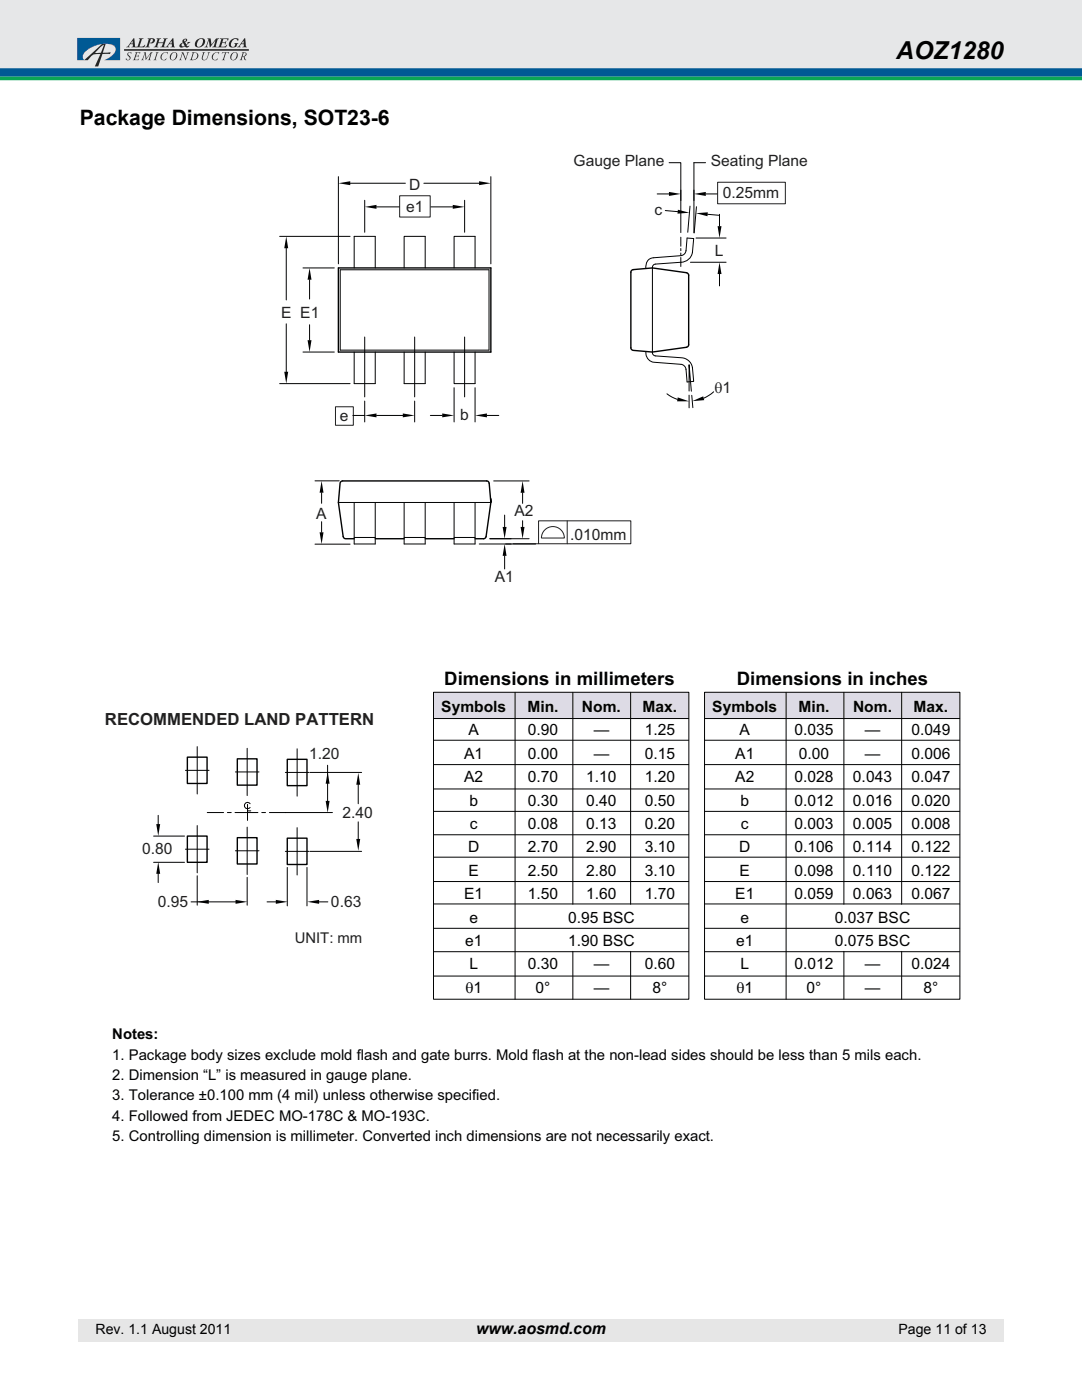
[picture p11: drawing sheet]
<svg xmlns="http://www.w3.org/2000/svg" width="216mm" height="279mm" viewBox="0 0 216 279" stroke-linecap="round" stroke-linejoin="round" font-family="sans-serif">
<path d="M0 14.4h215.9" fill="none" stroke="#005994" stroke-width="1.8" stroke-linecap="butt"/>
<path d="M-.1 -.1h216v13.7h-216z" fill="#e6e7e8"/>
<g fill="#252425">
<path d="M27.7 7.6h.9l-.3 .3-.5 1.4h.7l.5-.4-.2 .6-1.7-.1a.6 .6 0 0 0 .5-.6l.3-1z"/>
<path d="M29.5 7.6h.9l.4 .2 .1 .2a.72 .72 0 0 1-1 .6l.1-.1a.46 .46 0 0 0 .5-.5l-.1-.2h-.3l-.5 1.5h.3v.1l-.9 .1 .1-.2a1.91 1.91 0 0 0 .6-1.5l-.3-.1z"/>
<path d="M31.3 7.7h.9l-.4 .1-.1 .7 .9-.1 .2-.6-.2-.1h.9l-.4 .2-.4 1.4 .2 .1h-.9l.3-.1 .2-.7h-.1h-.8l-.2 .7 .2 .1h-.9l.3-.1 .3-.9 .1-.6z"/>
<path d="M41.4 7.7h.6l.2 1.2 .8-1.1a.48 .48 0 0 1 .7-.1l-.3 .2-.4 1.4 .2 .2-.9-.1 .4-.2 .3-1.2-1.1 1.5h-.1l-.1-1.5-.4 1.2 .2 .3h-.7l.4-.4 .3-1 .1-.3z"/>
<path d="M43.9 7.7h1.7l-.1 .4-.2-.3h-.7l-.3 .7h.5l.4-.3-.2 .7h-.1l-.1-.3h-.5l-.2 .6a.98 .98 0 0 0 1.2-.3l-.2 .6h-1.7l.4-.3 .4-1.3-.3-.1z"/>
<path d="M46.1 8a1.27 1.27 0 0 1 1.5-.2l-.1 .4-.2-.3a.82 .82 0 0 0-.9 .1 .82 .82 0 0 0-.3 .8v.2a.43 .43 0 0 0 .3 .4 .43 .43 0 0 0 .4-.2l.2-.4-.2-.2h.8l-.2 .2a.77 .77 0 0 1-1.2 .7l-.4-.2a1 1 0 0 1 .3-1.3z"/>
<path d="M25.6 10.5h.7l-.2 .3v-.3h-.2l-.3 .2 .1 .3 .3 .4v.3l-.5 .3-.4-.1 .1-.3 .1 .3 .3 .1 .2-.1 .1-.3a.77 .77 0 0 1-.3-1.1z"/>
<path d="M27 10.4h1l-.1 .4-.1-.3h-.5l-.1 .6 .5-.1-.1 .4-.1-.2h-.4l-.1 .4-.1 .2 .2 .1h.4l.2-.2-.1 .3h-1.1l.3-.2 .3-1.2z"/>
<path d="M28.7 10.4h.4l.1 1.2 .9-1.2h.4l-.2 .2-.3 1-.1 .3 .2 .1h-.6l.2-.1 .4-1.2-1 1.3-.2-1.3-.4 1.2 .2 .1h-.5l.2-.2 .4-1.1z"/>
<path d="M31.1 10.4l.6 .1-.2 .1-.4 1.1-.1 .2 .2 .1h-.6l.3-.2 .3-1.2z"/>
<path d="M32.4 10.7l.4-.3h.6l.1 .1-.1 .3v-.1a.76 .76 0 0 0-1.1 .2 .76 .76 0 0 0 .3 1.1l.6-.3-.2 .3h-.5l-.4-.2v-.8z"/>
<path d="M36.2 10.4h.4l.5 1.3 .3-1.1-.2-.1h.6l-.3 .1-.4 1.4-.7-1.4-.3 1.3 .2 .1h-.6l.3-.2 .3-1v-.3z"/>
<path d="M40.4 10.4l.6 .1-.3 .1-.2 .7a.45 .45 0 0 0 .3 .7 .45 .45 0 0 0 .5-.5l.3-.9-.2-.1 .5-.1-.2 .3a1.18 1.18 0 0 1-1.2 1.3l-.2-.2v-.3l.2-.9z"/>
<path d="M42.5 10.8a1.12 1.12 0 0 1 1.3-.3l-.2 .3-.1-.3-.5 .1a.9 .9 0 0 0-.3 1.3 .58 .58 0 0 0 .7-.3h.1a.63 .63 0 0 1-.9 .4 .63 .63 0 0 1-.3-.8z"/>
<path d="M44.4 10.4h1.3l-.1 .4-.1-.3h-.4l-.4 1.4 .2 .1h-.6l.2-.2 .4-1.2-.4-.1-.2 .2z"/>
<path d="M26.7 7.6h.1l.1 1.4 .2 .5-.9-.1 .3-.1v-.5h-.5l-.3 .5h.2v.1l-.7 .1 .3-.3zM26.4 8.1l-.3 .6h.4z"/>
<path d="M34.4 7.6h.2l.1 1.6 .2 .3-.9-.1 .3-.1v-.5h-.5l-.3 .5 .2 .1-.7 .1 .3-.3zM34.2 8.1l-.3 .6h.4z"/>
<path d="M36.4 8l.5-.3 .4 .1a.43 .43 0 0 1-.4 .6l.3 .5 .3-.3-.1-.2h.6l-.8 .6 .3 .2h.3a.5 .5 0 0 1-.9 .1l-.6 .2-.5-.2a.82 .82 0 0 1 .7-.8zM36.4 8.6l-.2 .3v.2l.2 .2 .4-.1-.3-.6zM36.8 8l.1 .3 .2-.4z"/>
<path d="M39.4 7.9a1.05 1.05 0 0 1 1.5 .1 1.25 1.25 0 0 1-.5 1.2 1.25 1.25 0 0 1-1.4 .1l-.1-.8zM39.8 7.9a1.07 1.07 0 0 0-.3 1.4 .96 .96 0 0 0 .9-.5 .96 .96 0 0 0-.1-1z"/>
<path d="M48.8 7.6h.1l.1 1a.6 .6 0 0 0 .3 .8h-1l.4-.1-.1-.5h-.5l-.3 .5 .2 .1-.7 .1 .4-.3zM48.6 8.1l-.4 .6h.4z"/>
<path d="M34.3 10.6a.7 .7 0 0 1 1 .1 .7 .7 0 0 1-.2 1 .71 .71 0 0 1-1.1 .1 .71 .71 0 0 1 .2-1.1zM34.5 10.6l-.2 .2a.89 .89 0 0 0 0 1.1 .86 .86 0 0 0 .8-.4 .86 .86 0 0 0-.1-1z"/>
<path d="M38.3 10.5a1.07 1.07 0 0 1 1.3 .4 1.24 1.24 0 0 1-1.7 1.1l.2-.1 .3-1.2zM38.7 10.5l-.4 1.3a.71 .71 0 0 0 1-.3 .71 .71 0 0 0-.5-1z"/>
<path d="M46.3 10.6a.73 .73 0 0 1 1.1 .2 .73 .73 0 0 1-.4 1.1 .73 .73 0 0 1-1-.3 .73 .73 0 0 1 .3-1zM46.5 10.6l-.1 .2a.88 .88 0 0 0 0 1.1 .86 .86 0 0 0 .8-.4 .86 .86 0 0 0-.1-1z"/>
<path d="M48.3 10.5l.6-.1 .3 .2-.1 .5-.3 .2 .3 .7-.3-.1-.3-.6-.3 .5 .2 .2h-.6l.2-.2 .4-1.2zM48.6 10.5l-.2 .7a.42 .42 0 0 0 .5-.1 .42 .42 0 0 0 .1-.5z"/>
<path d="M20 9.5l.8-.6-.7 1.6h-1.1zM16.8 12h.7l.2-.2a1.97 1.97 0 0 1 2.3-1l-1.1 2.5h.7l.8-2.5h1.5l.2-.4-1.6 .1 .6-1.8-.8 .1z"/>
</g>
<path d="M24.8 10h24.8" fill="none" stroke="#252425" stroke-width=".32"/>
<path d="M15.4 7.6h8.6v4.4h-3.2l.3-.1a2.55 2.55 0 0 0 1.9-2.4 2.19 2.19 0 0 0-2.5-.7l-.8 .1a5.6 5.6 0 0 0-3 1.9 1.02 1.02 0 0 0 .1 1.2h-1.4z" fill="#1e508f"/>
<path d="M0 15.7h215.9" fill="none" stroke="#0aa555" stroke-width=".71" stroke-linecap="butt"/>
<path d="M15.6 263.2h184.6v4.5h-184.6z" fill="#e6e6e6"/>
<path d="M20.9 30.5h170.7v198.2h-170.7z" fill="#fff"/>
<path d="M79.7 39.1h6.1v4.2h-6.1zM66.9 81.2h3.6v3.7h-3.6zM102.4 108.5h5.1M107.5 103.9h18.4v4.6h-18.4zM108.7 105.8a2.29 2.29 0 0 1 2.5-.5 2.29 2.29 0 0 1 1.4 2.1h-4.6l.1-.6zM113.2 103.9v4.6" fill="none" stroke="#231f20" stroke-width=".2"/>
<g fill="#010202">
<path d="M138.5 38.7l2.3-.4v.8z"/>
<path d="M133.5 38.3l2.3 .4-2.3 .4z"/>
</g>
<g fill="none" stroke="#010202" stroke-width=".2">
<path d="M131.1 38.7h2.4M133.5 32.5h2.3v13.9M135.8 37.9v2.1M138.5 32.5v14M140.8 38.7h2.4M135.8 47.3v1.8M135.8 49.6v.4M135.8 50.5v.4M135.8 51.4v1.8M136.9 50a1.13 1.13 0 0 1-1 1l-5.5 .4a1.74 1.74 0 0 0-1.5 2.2M136.9 50.1l.2-2.6 1.3 .1-.2 2.8M138.2 50.4a2.35 2.35 0 0 1-2.3 1.9l-5.1 .4a.64 .64 0 0 0-.6 .6"/>
<path d="M128.9 70.1a1.92 1.92 0 0 0 1.5 2.2l5.5 .4a1.13 1.13 0 0 1 1 1M130.2 70.3a.67 .67 0 0 0 .6 .7l5.1 .4a2.35 2.35 0 0 1 2.3 2M138.2 73.3l.2 2.8-1.3 .1-.2-2.5M70.4 82.9h2.4M72.8 80v4.2M75.1 82.9h5.3M82.7 80v4.2M100.9 108.6h6M37 153.7h4.7M39.4 149v9.5M47 154.1h4.7M49.3 149.3v9.5"/>
<path d="M56.9 154.2h4.8M59.3 149.4v9.5M61.8 154.2h10.4M30.6 172.1h6.2M30.6 166.9h6.2M37 169.5h4.7M39.4 164.8v9.4M39.4 174.8v5.9M47 169.8h4.7M49.3 165.1v9.4M49.3 175.1v5.6M56.9 169.9h4.8"/>
<path d="M57.3 173.1v7.7M59.3 165.2v9.4M61.3 173.1v7.7M61.8 169.9h10.4"/>
</g>
<path d="M37.4 151.1h3.9v5.3h-3.9zM47.4 151.4h3.9v5.3h-3.9zM57.3 151.5h4v5.3h-4zM37.4 166.9h3.9v5.2h-3.9zM47.4 167.2h3.9v5.2h-3.9zM57.3 167.3h4v5.2h-4z" fill="none" stroke="#010202" stroke-width=".28"/>
<g fill="#010202">
<path d="M80.4 82.5l2.3 .4-2.3 .4z"/>
<path d="M72.8 82.9l2.3-.4v.8z"/>
</g>
<path d="M137.8 52.3h7.1M138.9 47.5h6M143.6 42.8v2.3M143.6 54.7v2.4M72.8 67.3v11.9M82.7 67.3v11.9M92.7 67.3v11.9" fill="none" stroke="#010202" stroke-width=".2"/>
<path d="M137 54.4l.4 .3v.2" fill="none" stroke="#010202" stroke-width=".28"/>
<g fill="#010202">
<path d="M143.6 52.3l.4 2.4h-.8z"/>
<path d="M143.2 45.1h.8l-.4 2.4z"/>
</g>
<path d="M137.4 68.8l-.1 .3-.3 .2" fill="none" stroke="#010202" stroke-width=".28"/>
<path d="M133.1 78.6l1 .6 1.1 .5M137.5 78.9v2.5M137.5 78v-5.2l.4 5.3M138 78.9l.2 2.5M142.4 78.2l-2 1.3" fill="none" stroke="#010202" stroke-width=".2"/>
<g fill="#010202">
<path d="M135.2 79.3l2.3 .8h-2.4z"/>
<path d="M138.1 80.1l2.2-1 .2 .8z"/>
</g>
<path d="M137.4 54.9v13.9" fill="none" stroke="#010202" stroke-width=".28"/>
<path d="M132.7 42l2.5 .2M137.7 41.1l-.5 5.3M139 41.3l-.5 5.2M141.2 42.8l2.4 .2" fill="none" stroke="#010202" stroke-width=".2"/>
<g fill="#010202">
<path d="M138.9 42.6l2.3-.2v.8z"/>
<path d="M135.3 41.9l2.3 .6-2.4 .1z"/>
</g>
<path d="M67.5 53.5v16.8M97.9 53.5v16.8M130.2 53.5l-3.8 .3-.5 .4v15.2l.1 .3 .4 .2 3.8 .4" fill="none" stroke="#010202" stroke-width=".28"/>
<g fill="none" stroke="#010202" stroke-width=".2">
<path d="M60.5 53.5h6.2M61.8 55.8v3.9M70.7 47.2v6.3M74.9 47.2v6.3M84.8 53.5v-6.3h-4.2v6.3M90.6 53.5v-6.3h4.2v6.3M97.6 53.8v16.1M130.2 53.3v17M60.5 70.3h6.2M61.8 64.8v3.1M70.7 70.3v6.3M74.9 70.3v6.3"/>
<path d="M80.6 70.3v6.3h4.2v-6.3M94.8 70.3v6.3h-4.2v-6.3"/>
</g>
<g fill="#010202">
<path d="M61.8 53.5l.4 2.3h-.8z"/>
<path d="M61.4 67.9h.8l-.4 2.4z"/>
</g>
<path d="M55.8 47.2h14.1M57.1 49.5v10.4M55.8 76.6h14.1M57.1 64.6v9.6" fill="none" stroke="#010202" stroke-width=".2"/>
<g fill="#010202">
<path d="M57.1 47.2l.4 2.3h-.8z"/>
<path d="M56.7 74.2h.8l-.4 2.4z"/>
</g>
<path d="M67.5 35.3v17.4M69.9 36.6h11M84.6 36.6h11M97.9 35.3v17.4M67.9 53.8v16.1M70.7 76.6h4.2" fill="none" stroke="#010202" stroke-width=".2"/>
<path d="M67.5 53.5h30.4M67.5 70.3h30.4" fill="none" stroke="#010202" stroke-width=".28"/>
<g fill="#010202">
<path d="M95.6 36.2l2.3 .4-2.3 .4z"/>
<path d="M67.5 36.6l2.4-.4v.8z"/>
</g>
<path d="M72.8 40v6.4M92.7 40v6.4M70.7 47.2h4.2M75.1 41.3h4.6M86 41.3h4.3" fill="none" stroke="#010202" stroke-width=".2"/>
<g fill="#010202">
<path d="M90.3 40.9l2.4 .4-2.4 .4z"/>
<path d="M72.8 41.3l2.3-.4v.8z"/>
</g>
<path d="M67.9 53.8h29.7M67.9 69.9h29.7M74.9 100.3v8.3M80.6 100.3v8.3h4.2v-8.3M80.6 107.3h4.2M90.6 100.3v8.3h4.2v-8.3M90.6 107.3h4.2M95.6 108.6h6.4M97.7 107.5h4.3M100.7 102.8v2.4M100.7 110.9v2.6" fill="none" stroke="#010202" stroke-width=".2"/>
<path d="M97.1 96l.3 .1 .2 .4 .3 3.8v-.8M74.9 107.5h5.7M84.8 107.5h5.8M97.9 100.3l-.9 6.9-.4 .3h-1.8" fill="none" stroke="#010202" stroke-width=".28"/>
<g fill="#010202">
<path d="M100.3 105.2h.8l-.4 2.3z"/>
<path d="M100.7 108.6l.4 2.3h-.8z"/>
</g>
<path d="M98.5 96h7.1M104.3 98.3v2.2M97.7 107.5h7.9M104.3 103.9v1.3" fill="none" stroke="#010202" stroke-width=".2"/>
<g fill="#010202">
<path d="M103.9 105.2h.8l-.4 2.3z"/>
<path d="M104.3 96l.4 2.3h-.8z"/>
</g>
<path d="M68.4 96l-.3 .1-.2 .4-.4 3.8 1 6.8 .3 .4h1.9" fill="none" stroke="#010202" stroke-width=".28"/>
<path d="M62.9 96h4.8M64.2 98.3v2.1M62.9 108.6h7M64.2 104.1v2.1M70.7 100.3v8.3" fill="none" stroke="#010202" stroke-width=".2"/>
<g fill="#010202">
<path d="M63.8 106.2h.8l-.4 2.4z"/>
<path d="M64.2 96l.4 2.3h-.8z"/>
</g>
<path d="M68.4 96h28.7" fill="none" stroke="#010202" stroke-width=".28"/>
<path d="M90.6 77.4v6.8M94.8 77.4v6.8M85.9 82.9h2.3M97.2 82.9h2.3M67.5 100.3h30.4M70.7 108.6h4.2" fill="none" stroke="#010202" stroke-width=".2"/>
<g fill="#010202">
<path d="M94.8 82.9l2.4-.4v.8z"/>
<path d="M88.2 82.5l2.4 .4-2.4 .4z"/>
</g>
<path d="M70.7 107.3h4.2M31.6 162.7v2.5" fill="none" stroke="#010202" stroke-width=".2"/>
<path d="M130.2 53.5l6.8 .9M137 69.3l-6.8 1" fill="none" stroke="#010202" stroke-width=".28"/>
<path d="M31.2 164.5h.8l-.4 2.3z" fill="#010202"/>
<path d="M38.1 180h9.6" fill="none" stroke="#010202" stroke-width=".2"/>
<g fill="#010202">
<path d="M47 179.6l2.4 .4-2.4 .4z"/>
<path d="M39.3 180l2.4-.4v.8z"/>
</g>
<path d="M31.6 173.7v2.4" fill="none" stroke="#010202" stroke-width=".2"/>
<path d="M31.6 172l.4 2.4h-.8z" fill="#010202"/>
<path d="M71.5 164v4.1" fill="none" stroke="#010202" stroke-width=".2"/>
<path d="M71.1 167.4h.8l-.4 2.4z" fill="#010202"/>
<path d="M65.4 152.7v7.8" fill="none" stroke="#010202" stroke-width=".2"/>
<g fill="#010202">
<path d="M65 159.8h.8l-.4 2.4z"/>
<path d="M65.4 154l.4 2.4h-.8z"/>
</g>
<path d="M71.5 155.9v4.5" fill="none" stroke="#010202" stroke-width=".2"/>
<path d="M71.5 154.2l.4 2.4h-.8z" fill="#010202"/>
<path d="M53.3 180h2.4" fill="none" stroke="#010202" stroke-width=".2"/>
<path d="M55 179.6l2.4 .4-2.4 .4z" fill="#010202"/>
<path d="M63 180h2.4" fill="none" stroke="#010202" stroke-width=".2"/>
<path d="M61.3 180l2.4-.4v.8z" fill="#010202"/>
<path d="M143.2 36.4h13.5v4.3h-13.5z" fill="none" stroke="#231f20" stroke-width=".2"/>
<path d="M138.4 32.5h2.4M41.4 162.2h3.2M45.4 162.2h.7M46.9 162.2h4.6M49.4 161.8v1.9M49.4 160.5v1.3h.6M49.9 160.4a.63 .63 0 0 0-.9-.1 .63 .63 0 0 0 0 .9 .63 .63 0 0 0 .9-.1M52.2 162.2h.8M53.8 162.2h12.5" fill="none" stroke="#010202" stroke-width=".2"/>
<path d="M86.5 138.2h51v5.1h-51z" fill="#dddbe5"/>
<g fill="none" stroke="#010202" stroke-width=".2">
<path d="M86.5 138.2h51v61.2h-51zM102.8 138.2v61.2M114.3 138.2v42.3M125.8 138.2v42.3M86.5 152.6h50.9M86.5 157.5h50.9M86.5 143.4h50.9M86.5 147.7h50.9M86.5 161.9h50.9M86.5 166.6h50.9M86.5 171.1h50.9M86.5 175.9h50.9"/>
<path d="M86.5 180.4h50.9M86.5 185.3h50.9M86.5 189.9h50.9M86.5 194.8h50.9M114.3 189.9v9.5M125.8 189.9v9.5"/>
</g>
<path d="M140.6 138.2h50.9v5.1h-50.9z" fill="#dddbe5"/>
<g fill="none" stroke="#010202" stroke-width=".2">
<path d="M140.6 138.2h50.9v61.2h-50.9zM156.9 138.2v61.2M168.4 138.2v42.3M179.9 138.2v42.3M140.6 143.4h50.9M140.6 147.7h50.9M140.6 152.6h50.9M140.6 157.5h50.9M140.6 161.9h50.9M140.6 166.6h50.9M140.6 171.1h50.9M140.6 175.9h50.9"/>
<path d="M140.6 180.4h50.9M140.6 185.3h50.9M140.6 189.9h50.9M140.6 194.8h50.9M168.4 189.9v9.5M179.9 189.9v9.5"/>
</g>
<text font-size="4.9" x="178.8" y="11.7">AOZ1280</text>
<text font-size="4.2" x="15.9" y="25">Package Dimensions, SOT23-6</text>
<g font-size="3.7" fill="#010202">
<text x="88.7" y="136.7">Dimensions in millimeters</text>
<text x="147" y="136.7">Dimensions in inches</text>
</g>
<text font-size="3.3" fill="#231f20" x="20.9" y="144.8">RECOMMENDED LAND PATTERN</text>
<text font-size="3.2" x="95" y="266.2">www.aosmd.com</text>
<g font-size="3.1" fill="#231f20">
<text x="114.5" y="33.2">Gauge Plane</text>
<text x="141.8" y="33.2">Seating Plane</text>
<text x="81.7" y="37.8">D</text>
<text x="144.3" y="39.6">0.25mm</text>
<text x="81.1" y="42.4">e1</text>
<text x="130.6" y="42.8">c</text>
<text x="142.6" y="51.1">L</text>
<text x="56.1" y="63.4">E E1</text>
<text x="67.8" y="83.9">e</text>
<text x="91.8" y="83.8">b</text>
<text x="142.6" y="78.4">θ1</text>
<text x="63.1" y="103.6">A</text>
<text x="102.6" y="103">A2</text>
<text x="113.8" y="107.7">.010mm</text>
<text x="98.7" y="116.2">A1</text>
<text x="61.7" y="151.5">1.20</text>
<text x="68.4" y="163.2">2.40</text>
<text x="28.4" y="170.5">0.80</text>
<text x="31.5" y="181">0.95</text>
<text x="66" y="181.1">0.63</text>
</g>
<g font-size="3.1" fill="#010202">
<text x="88.1" y="142.1">Symbols</text>
<text x="105.2" y="142.1">Min.</text>
<text x="116.1" y="142.1">Nom.</text>
<text x="128.2" y="142.1">Max.</text>
<text x="142.1" y="142.1">Symbols</text>
<text x="159.3" y="142.1">Min.</text>
<text x="170.2" y="142.1">Nom.</text>
<text x="182.3" y="142.1">Max.</text>
<text x="93.5" y="146.8">A</text>
<text x="105.3" y="146.8">0.90</text>
<text x="118.5" y="146.8">—</text>
<text x="128.7" y="146.8">1.25</text>
<text x="147.6" y="146.8">A</text>
<text x="158.5" y="146.8">0.035</text>
<text x="172.5" y="146.8">—</text>
<text x="181.9" y="146.8">0.049</text>
<text x="92.6" y="151.4">A1</text>
<text x="105.3" y="151.4">0.00</text>
<text x="118.5" y="151.4">—</text>
<text x="128.7" y="151.4">0.15</text>
<text x="146.7" y="151.4">A1</text>
<text x="159.4" y="151.4">0.00</text>
<text x="172.5" y="151.4">—</text>
<text x="181.9" y="151.4">0.006</text>
<text x="92.6" y="156.1">A2</text>
<text x="93.7" y="160.8">b</text>
<text x="105.3" y="156.1">0.70</text>
<text x="105.3" y="160.8">0.30</text>
<text x="117" y="156.1">1.10</text>
<text x="117" y="160.8">0.40</text>
<text x="128.7" y="156.1">1.20</text>
<text x="128.7" y="160.8">0.50</text>
<text x="146.7" y="156.1">A2</text>
<text x="147.8" y="160.8">b</text>
<text x="158.5" y="156.1">0.028</text>
<text x="158.5" y="160.8">0.012</text>
<text x="170.2" y="156.1">0.043</text>
<text x="170.2" y="160.8">0.016</text>
<text x="181.9" y="156.1">0.047</text>
<text x="181.9" y="160.8">0.020</text>
<text x="93.8" y="165.5">c</text>
<text x="105.3" y="165.5">0.08</text>
<text x="117" y="165.5">0.13</text>
<text x="128.7" y="165.5">0.20</text>
<text x="147.8" y="165.5">c</text>
<text x="158.5" y="165.5">0.003</text>
<text x="170.2" y="165.5">0.005</text>
<text x="181.9" y="165.5">0.008</text>
<text x="93.4" y="170.1">D</text>
<text x="105.3" y="170.1">2.70</text>
<text x="117" y="170.1">2.90</text>
<text x="128.7" y="170.1">3.10</text>
<text x="147.5" y="170.1">D</text>
<text x="158.5" y="170.1">0.106</text>
<text x="170.2" y="170.1">0.114</text>
<text x="181.9" y="170.1">0.122</text>
<text x="92.6" y="179.5">E1</text>
<text x="93.5" y="174.8">E</text>
<text x="105.3" y="174.8">2.50</text>
<text x="105.3" y="179.5">1.50</text>
<text x="117" y="174.8">2.80</text>
<text x="117" y="179.5">1.60</text>
<text x="128.7" y="174.8">3.10</text>
<text x="128.7" y="179.5">1.70</text>
<text x="146.7" y="179.5">E1</text>
<text x="147.6" y="174.8">E</text>
<text x="158.5" y="174.8">0.098</text>
<text x="158.5" y="179.5">0.059</text>
<text x="170.2" y="174.8">0.110</text>
<text x="170.2" y="179.5">0.063</text>
<text x="181.9" y="174.8">0.122</text>
<text x="181.9" y="179.5">0.067</text>
<text x="93.7" y="184.1">e</text>
<text x="113.3" y="184.1">0.95 BSC</text>
<text x="147.8" y="184.1">e</text>
<text x="166.6" y="184.1">0.037 BSC</text>
<text x="92.8" y="188.8">e1</text>
<text x="113.3" y="188.8">1.90 BSC</text>
<text x="146.9" y="188.8">e1</text>
<text x="166.6" y="188.8">0.075 BSC</text>
<text x="93.7" y="193.5">L</text>
<text x="105.3" y="193.5">0.30</text>
<text x="118.5" y="193.5">—</text>
<text x="128.7" y="193.5">0.60</text>
<text x="147.8" y="193.5">L</text>
<text x="158.5" y="193.5">0.012</text>
<text x="172.5" y="193.5">—</text>
<text x="181.9" y="193.5">0.024</text>
<text x="92.9" y="198.1">θ1</text>
<text x="106.9" y="198.1">0°</text>
<text x="118.5" y="198.1">—</text>
<text x="130.2" y="198.1">8°</text>
<text x="146.9" y="198.1">θ1</text>
<text x="160.9" y="198.1">0°</text>
<text x="172.5" y="198.1">—</text>
<text x="184.3" y="198.1">8°</text>
</g>
<text font-size="3" fill="#231f20" x="58.8" y="188.3">UNIT: mm</text>
<g font-size="3" fill="#010202">
<text x="22.4" y="207.4">Notes:</text>
<text x="22.4" y="211.5">1. Package body sizes exclude mold flash and gate burrs. Mold flash at the non-lead sides should be less than 5 mils each.</text>
<text x="22.4" y="215.6">2. Dimension “L” is measured in gauge plane.</text>
<text x="22.4" y="219.6">3. Tolerance ±0.100 mm (4 mil) unless otherwise specified.</text>
<text x="22.4" y="223.7">4. Followed from JEDEC MO-178C &amp; MO-193C.</text>
<text x="22.4" y="227.8">5. Controlling dimension is millimeter. Converted inch dimensions are not necessarily exact.</text>
</g>
<g font-size="2.8">
<text x="19" y="266.2">Rev. 1.1 August 2011</text>
<text x="179.3" y="266.2">Page 11 of 13</text>
</g>
</svg>
